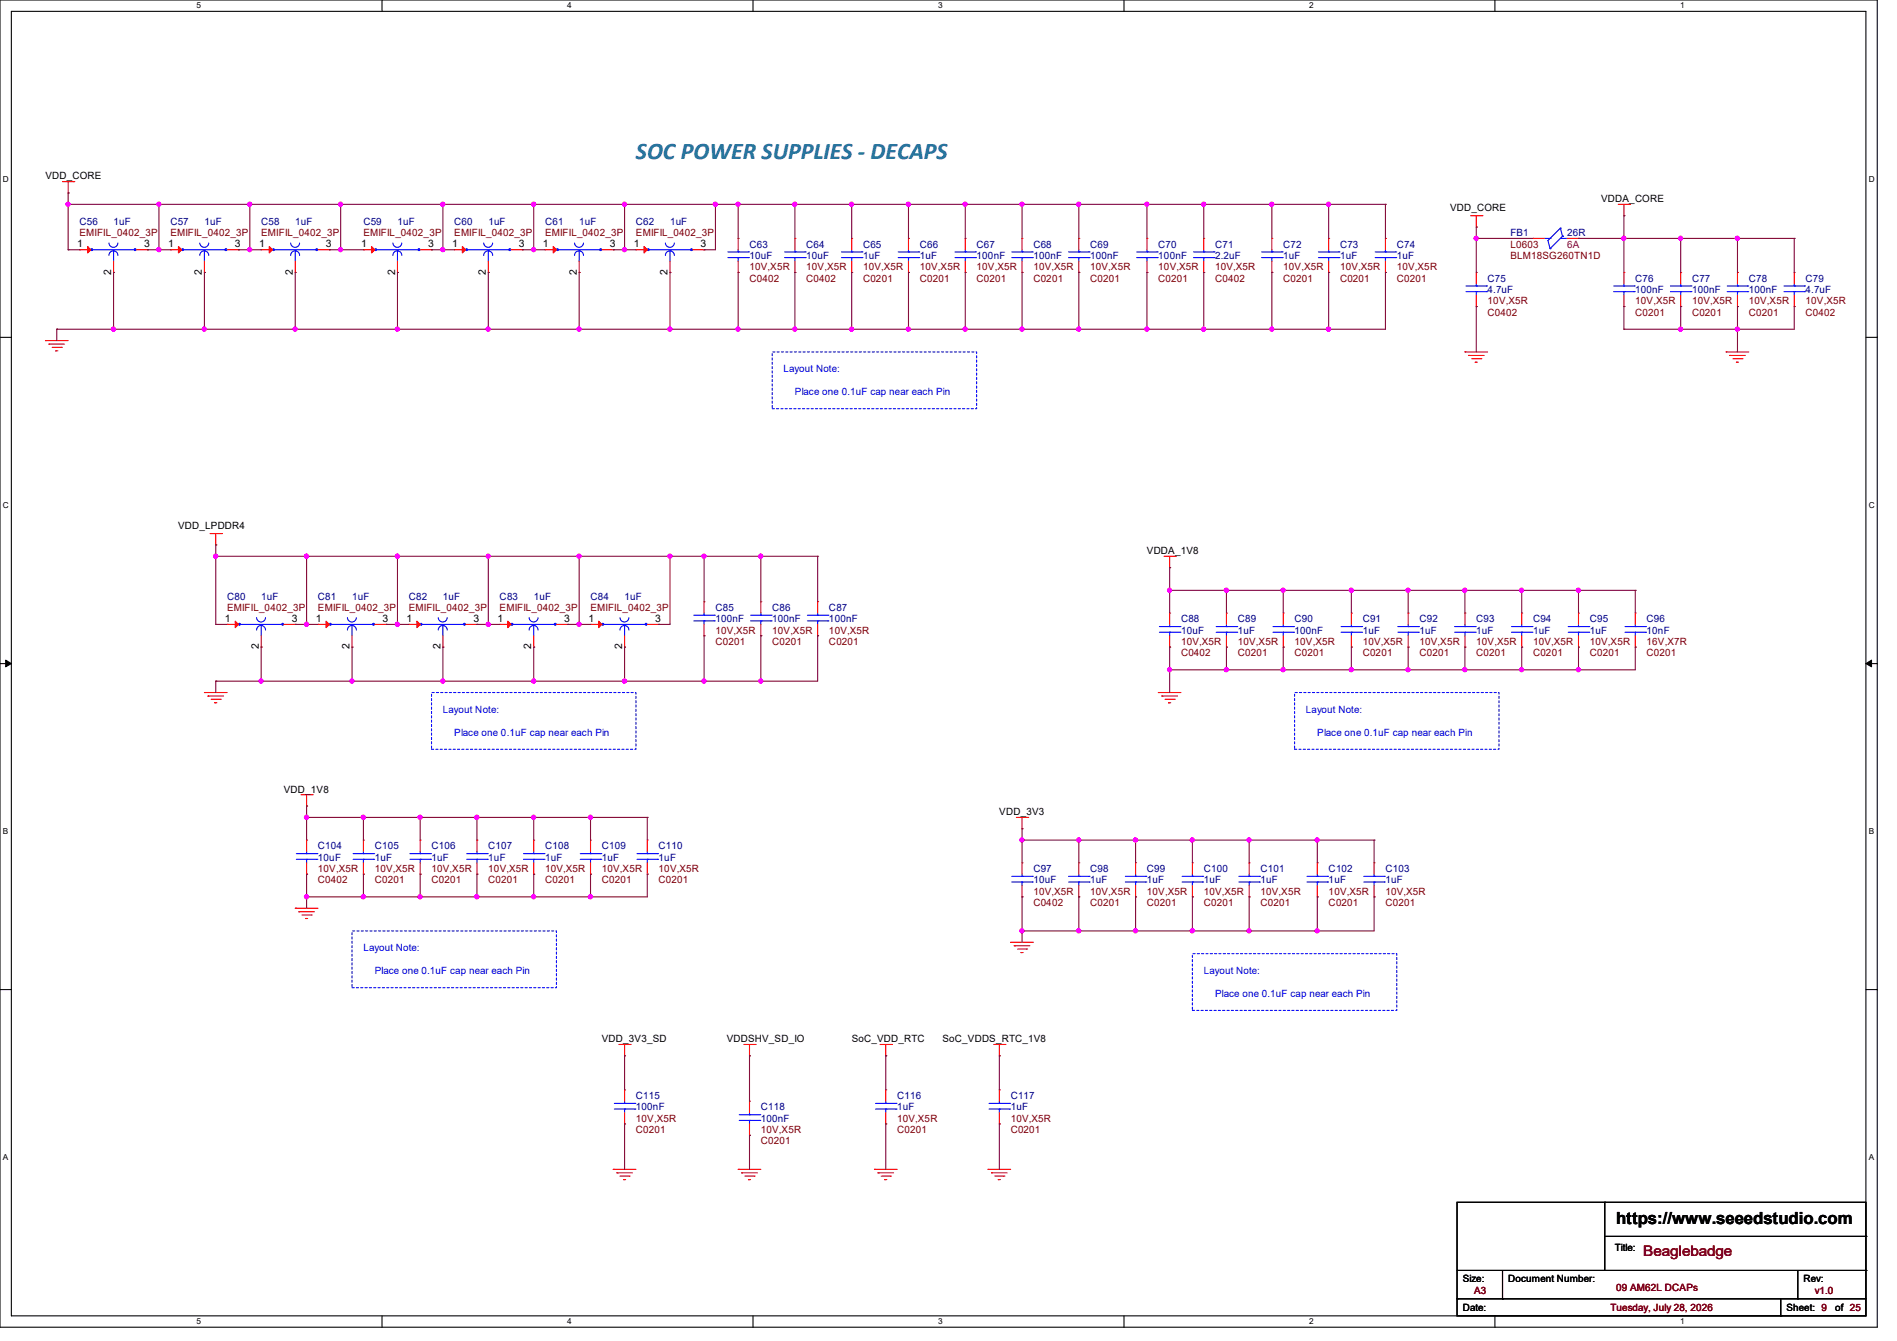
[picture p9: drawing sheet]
<svg xmlns="http://www.w3.org/2000/svg" width="297mm" height="210mm" viewBox="0 0 297 210" stroke-linecap="round" stroke-linejoin="round" font-family="sans-serif">
<path d="M0 0h293.9v207.9h-293.9zM1.8 1.8h290.3v204.3h-290.3z" fill="none" stroke="#000" stroke-width=".17"/>
<g fill="#fff">
<path d="M30.8 .2h.7v1.4h-.7z"/>
<path d="M30.8 206.2h.7v1.4h-.7z"/>
</g>
<path d="M59.8 0v1.8M59.8 206.1v1.8" fill="none" stroke="#000" stroke-width=".17"/>
<g fill="#fff">
<path d="M88.8 .2h.7v1.4h-.7z"/>
<path d="M88.8 206.2h.7v1.4h-.7z"/>
</g>
<path d="M117.9 0v1.8M117.9 206.1v1.8" fill="none" stroke="#000" stroke-width=".17"/>
<g fill="#fff">
<path d="M146.9 .2h.7v1.4h-.7z"/>
<path d="M146.9 206.2h.7v1.4h-.7z"/>
</g>
<path d="M176 0v1.8M176 206.1v1.8" fill="none" stroke="#000" stroke-width=".17"/>
<g fill="#fff">
<path d="M205 .2h.7v1.4h-.7z"/>
<path d="M205 206.2h.7v1.4h-.7z"/>
</g>
<path d="M234.1 0v1.8M234.1 206.1v1.8" fill="none" stroke="#000" stroke-width=".17"/>
<g fill="#fff">
<path d="M263.1 .2h.6v1.4h-.6z"/>
<path d="M263.1 206.2h.6v1.4h-.6z"/>
<path d="M.5 27.3h.9v1.4h-.9z"/>
<path d="M292.6 27.3h.9v1.4h-.9z"/>
<path d="M.5 78.4h.9v1.4h-.9z"/>
<path d="M292.6 78.4h.9v1.4h-.9z"/>
</g>
<path d="M0 52.8h1.8M292.1 52.8h1.8" fill="none" stroke="#000" stroke-width=".17"/>
<g fill="#fff">
<path d="M.5 129.5h.8v1.4h-.8z"/>
<path d="M292.6 129.5h.8v1.4h-.8z"/>
</g>
<path d="M0 103.9h1.8M292.1 103.9h1.8" fill="none" stroke="#000" stroke-width=".17"/>
<path d="M.9 103.4l.9 .5-.9 .5zM292.1 103.9l.9-.5v1z" fill="#000" stroke="#000" stroke-width=".16"/>
<g fill="#fff">
<path d="M.5 180.5h.8v1.4h-.8z"/>
<path d="M292.6 180.5h.8v1.4h-.8z"/>
</g>
<g fill="none" stroke="#000" stroke-width=".17">
<path d="M0 155h1.8M292.1 155h1.8M228.1 188.3h64v17.8h-64zM228.1 199h64M235.2 199v4.4M251.2 188.3h.1M251.2 188.3v10.7M251.2 193.6h40.9M281.5 199v4.4M292.1 199h.1M292.1 193.6h.1M228.1 203.4h.1"/>
<path d="M228.1 203.4h64M235.2 203.4h.1M278.8 206.1h.1M278.8 203.4v2.7M281.5 203.4h.1"/>
</g>
<path d="M120.9 55.1h32v8.9h-32zM67.6 108.5h32v8.8h-32zM202.7 108.5h32v8.8h-32zM55.1 145.8h32v8.9h-32zM186.7 149.4h32v8.8h-32z" fill="none" stroke="#00f" stroke-width=".17" stroke-dasharray=".3 .3"/>
<g fill="none" stroke="#f00" stroke-width=".17">
<path d="M9.8 28.4h1.8M10.7 30.2h.1M10.7 28.4v1.8M11.6 28.4h.1M12.4 39.1h.1M12.4 39.1h1.8M21.3 39.1h1.8M23.1 39.1h.1M26.7 39.1h.1M26.7 39.1h1.7M35.6 39.1h1.7M37.3 39.1h.1"/>
<path d="M40.9 39.1h.1M40.9 39.1h1.8M49.8 39.1h1.8M51.6 39.1h.1M56.9 39.1h.1M56.9 39.1h1.8M65.8 39.1h1.8M67.6 39.1h.1M71.1 39.1h.1M71.1 39.1h1.8M80 39.1h1.8M81.8 39.1h.1"/>
<path d="M85.3 39.1h.1M85.3 39.1h1.8M94.2 39.1h1.8M96 39.1h.1M99.6 39.1h.1M99.6 39.1h1.7M108.5 39.1h1.7M110.2 39.1h.1M115.6 37.3h.1M115.6 37.3v1.8M124.5 37.3h.1M124.5 37.3v1.8"/>
<path d="M133.4 37.3h.1M133.4 37.3v1.8M142.2 37.3h.1M142.2 37.3v1.8M151.1 37.3h.1M151.1 37.3v1.8M160 37.3h.1M160 37.3v1.8M168.9 37.3h.1M168.9 37.3v1.8M179.6 37.3h.1M179.6 37.3v1.8"/>
<path d="M188.5 37.3h.1M188.5 37.3v1.8M199.1 37.3h.1M199.1 37.3v1.8M208 37.3h.1M208 37.3v1.8M216.9 37.3h.1M216.9 37.3v1.8M230.3 33.8h1.7M231.1 35.6h.1M231.1 33.8v1.8M232 33.8h.1"/>
<path d="M240 37.3h.1M240 37.3h1.8M245.4 37.3h1.7M247.1 37.3h.1M253.4 32h1.7M254.3 33.8h.1M254.3 32v1.8M255.1 32h.1M7.1 53.3h.1M7.1 53.3h3.6M7.7 53.9h.1M7.7 53.9h2.4"/>
<path d="M8.2 54.4h1.4M8.7 54.9h.1M8.7 54.9h.4M9.6 54.4h.1M17.8 42.7h.1M17.8 40.9v1.8M32 42.7h.1M32 40.9v1.8M46.2 42.7h.1M46.2 40.9v1.8M62.2 42.7h.1M62.2 40.9v1.8"/>
<path d="M76.5 42.7h.1M76.5 40.9v1.8M90.7 42.7h.1M90.7 40.9v1.8M104.9 42.7h.1M104.9 40.9v1.8M115.6 42.7h.1M115.6 40.9v1.8M124.5 42.7h.1M124.5 40.9v1.8M133.4 42.7h.1M133.4 40.9v1.8"/>
<path d="M142.2 42.7h.1M142.2 40.9v1.8M151.1 42.7h.1M151.1 40.9v1.8M160 42.7h.1M160 40.9v1.8M168.9 42.7h.1M168.9 40.9v1.8M179.6 42.7h.1M179.6 40.9v1.8M188.5 42.7h.1M188.5 40.9v1.8"/>
<path d="M199.1 42.7h.1M199.1 40.9v1.8M208 42.7h.1M208 40.9v1.8M216.9 42.7h.1M216.9 40.9v1.8M229.4 55.1h.1M229.4 55.1h3.5M229.9 55.7h.1M229.9 55.7h2.5M230.4 56.2h1.5M231 56.7h.1"/>
<path d="M231 56.7h.3M231.1 42.7h.1M231.1 48h.1M231.1 42.7v1.7M231.1 46.2v1.8M231.9 56.2h.1M254.3 42.7h.1M254.3 48h.1M254.3 42.7v1.7M254.3 46.2v1.8M263.1 42.7h.1M263.1 48h.1"/>
<path d="M263.1 42.7v1.7M263.1 46.2v1.8M270.3 55.1h.1M270.3 55.1h3.5M270.8 55.7h.1M270.8 55.7h2.5M271.3 56.2h1.5M271.9 56.7h.1M271.9 56.7h.3M272 42.7h.1M272 48h.1M272 42.7v1.7"/>
<path d="M272 46.2v1.8M272.8 56.2h.1M280.9 42.7h.1M280.9 48h.1M280.9 42.7v1.7M280.9 46.2v1.8M32.9 83.6h1.8M33.8 85.3h.1M33.8 83.6v1.7M34.7 83.6h.1M35.6 97.8h.1M35.6 97.8h1.7"/>
<path d="M40.9 99.6v1.7M44.5 97.8h1.7M46.2 97.8h.1M49.8 97.8h.1M49.8 97.8h1.8M55.1 99.6v1.7M58.7 97.8h1.8M60.5 97.8h.1M64 97.8h.1M64 97.8h1.8M69.3 99.6v1.7M72.9 97.8h1.8"/>
<path d="M74.7 97.8h.1M78.2 97.8h.1M78.2 97.8h1.8M83.6 99.6v1.7M87.1 97.8h1.8M88.9 97.8h.1M92.5 97.8h.1M92.5 97.8h1.7M97.8 99.6v1.7M101.3 97.8h1.8M103.1 97.8h.1M110.2 94.2h.1"/>
<path d="M110.2 99.6h.1M110.2 94.2v1.8M110.2 97.8v1.8M119.1 94.2h.1M119.1 99.6h.1M119.1 94.2v1.8M119.1 97.8v1.8M128 94.2h.1M128 99.6h.1M128 94.2v1.8M128 97.8v1.8M182.2 87.1h1.8"/>
<path d="M183.1 88.9h.1M183.1 96h.1M183.1 87.1v1.8M183.1 96v1.8M183.1 99.6v1.7M184 87.1h.1M192 96h.1M192 96v1.8M192 99.6v1.7M200.9 96h.1M200.9 96v1.8M200.9 99.6v1.7"/>
<path d="M211.6 96h.1M211.6 96v1.8M211.6 99.6v1.7M220.5 96h.1M220.5 96v1.8M220.5 99.6v1.7M229.4 96h.1M229.4 96v1.8M229.4 99.6v1.7M238.3 96h.1M238.3 96v1.8M238.3 99.6v1.7"/>
<path d="M247.1 96h.1M247.1 96v1.8M247.1 99.6v1.7M256 96h.1M256 96v1.8M256 99.6v1.7M32 108.5h.1M32 108.5h3.6M32.6 109h.1M32.6 109h2.4M33.1 109.5h1.4M33.6 110.1h.1"/>
<path d="M33.6 110.1h.4M34.5 109.5h.1M40.9 101.3h.1M55.1 101.3h.1M69.3 101.3h.1M83.6 101.3h.1M97.8 101.3h.1M181.4 108.5h.1M181.4 108.5h3.5M181.9 109h.1M181.9 109h2.5M182.4 109.5h1.5"/>
<path d="M183 110.1h.1M183 110.1h.3M183.1 101.3h.1M183.9 109.5h.1M192 101.3h.1M200.9 101.3h.1M211.6 101.3h.1M220.5 101.3h.1M229.4 101.3h.1M238.3 101.3h.1M247.1 101.3h.1M256 101.3h.1"/>
<path d="M47.1 124.5h1.8M48 126.2h.1M48 131.6h.1M48 136.9h.1M48 124.5v1.7M48 131.6v1.8M48 135.1v1.8M48.9 124.5h.1M56.9 131.6h.1M56.9 136.9h.1M56.9 131.6v1.8M56.9 135.1v1.8"/>
<path d="M65.8 131.6h.1M65.8 136.9h.1M65.8 131.6v1.8M65.8 135.1v1.8M74.7 131.6h.1M74.7 136.9h.1M74.7 131.6v1.8M74.7 135.1v1.8M83.6 131.6h.1M83.6 136.9h.1M83.6 131.6v1.8M83.6 135.1v1.8"/>
<path d="M92.5 131.6h.1M92.5 136.9h.1M92.5 131.6v1.8M92.5 135.1v1.8M101.3 131.6h.1M101.3 136.9h.1M101.3 131.6v1.8M101.3 135.1v1.8M159.1 128h1.8M160 129.8h.1M160 135.1h.1M160 128v1.8"/>
<path d="M160 135.1v1.8M160 138.7v1.8M160.9 128h.1M168.9 135.1h.1M168.9 135.1v1.8M168.9 138.7v1.8M177.8 135.1h.1M177.8 135.1v1.8M177.8 138.7v1.8M186.7 135.1h.1M186.7 135.1v1.8M186.7 138.7v1.8"/>
<path d="M195.6 135.1h.1M195.6 135.1v1.8M195.6 138.7v1.8M206.2 135.1h.1M206.2 135.1v1.8M206.2 138.7v1.8M215.1 135.1h.1M215.1 135.1v1.8M215.1 138.7v1.8M46.2 142.2h.1M46.2 142.2h3.6M46.8 142.8h.1"/>
<path d="M46.8 142.8h2.4M47.3 143.3h1.4M47.8 143.8h.1M47.8 143.8h.4M48.7 143.3h.1M158.2 147.6h.1M158.2 147.6h3.6M158.8 148.1h.1M158.8 148.1h2.4M159.3 148.6h1.4M159.9 149.2h.1M159.9 149.2h.3"/>
<path d="M160 140.5h.1M160.7 148.6h.1M168.9 140.5h.1M177.8 140.5h.1M186.7 140.5h.1M195.6 140.5h.1M206.2 140.5h.1M215.1 140.5h.1M96.9 163.6h1.8M97.8 165.4h.1M97.8 170.7h.1M97.8 176h.1"/>
<path d="M97.8 163.6v1.8M97.8 170.7v1.8M97.8 174.2v1.8M98.7 163.6h.1M116.5 163.6h1.7M117.3 165.4h.1M117.3 172.5h.1M117.3 177.8h.1M117.3 163.6v1.8M117.3 172.5v1.7M117.3 176v1.8M118.2 163.6h.1"/>
<path d="M137.8 163.6h1.8M138.7 165.4h.1M138.7 170.7h.1M138.7 176h.1M138.7 163.6v1.8M138.7 170.7v1.8M138.7 174.2v1.8M139.6 163.6h.1M155.6 163.6h1.8M156.5 165.4h.1M156.5 170.7h.1M156.5 176h.1"/>
<path d="M156.5 163.6v1.8M156.5 170.7v1.8M156.5 174.2v1.8M157.4 163.6h.1M96 183.1h.1M96 183.1h3.6M96.6 183.7h.1M96.6 183.7h2.4M97.1 184.2h1.4M97.6 184.7h.1M97.6 184.7h.4M98.5 184.2h.1"/>
<path d="M115.6 183.1h.1M115.6 183.1h3.5M116.1 183.7h.1M116.1 183.7h2.5M116.6 184.2h1.5M117.2 184.7h.1M117.2 184.7h.3M118.1 184.2h.1M136.9 183.1h.1M136.9 183.1h3.6M137.5 183.7h.1M137.5 183.7h2.4"/>
<path d="M138 184.2h1.4M138.5 184.7h.1M138.5 184.7h.4M139.4 184.2h.1M154.7 183.1h.1M154.7 183.1h3.5M155.2 183.7h.1M155.2 183.7h2.5M155.7 184.2h1.5M156.3 184.7h.1M156.3 184.7h.3M157.2 184.2h.1"/>
</g>
<g fill="none" stroke="#00f" stroke-width=".17">
<path d="M14.4 39.1h6.8M17.1 38.1a.7 .7 0 0 0 .7 .6 .7 .7 0 0 0 .7-.6M17.8 39.3h.1M17.8 39.3v1.6M21.2 39.1h.1M28.6 39.1h6.8M31.3 38.1a.7 .7 0 0 0 .7 .6 .7 .7 0 0 0 .7-.6M32 39.3h.1M32 39.3v1.6M35.4 39.1h.1M42.8 39.1h6.8M45.5 38.1a.7 .7 0 0 0 .7 .6 .7 .7 0 0 0 .7-.6"/>
<path d="M46.2 39.3h.1M46.2 39.3v1.6M49.6 39.1h.1M58.8 39.1h6.8M61.5 38.1a.7 .7 0 0 0 .7 .6 .7 .7 0 0 0 .7-.6M62.2 39.3h.1M62.2 39.3v1.6M65.6 39.1h.1M73.1 39.1h6.7M75.7 38.1a.7 .7 0 0 0 .7 .6 .7 .7 0 0 0 .7-.6M76.5 39.3h.1M76.5 39.3v1.6"/>
<path d="M79.8 39.1h.1M87.3 39.1h6.8M90 38.1a.7 .7 0 0 0 .7 .6 .7 .7 0 0 0 .7-.6M90.7 39.3h.1M90.7 39.3v1.6M94.1 39.1h.1M101.5 39.1h6.8M104.2 38.1a.7 .7 0 0 0 .7 .6 .7 .7 0 0 0 .7-.6M104.9 39.3h.1M104.9 39.3v1.6M108.3 39.1h.1M114 39.5h3.2"/>
<path d="M115.6 39.5h.1M115.6 39.1v.4M117.2 39.5h.1M122.9 39.5h3.2M124.5 39.5h.1M124.5 39.1v.4M126.1 39.5h.1M131.7 39.5h3.3M133.4 39.5h.1M133.4 39.1v.4M135 39.5h.1M140.6 39.5h3.2"/>
<path d="M142.2 39.5h.1M142.2 39.1v.4M143.8 39.5h.1M149.5 39.5h3.2M151.1 39.5h.1M151.1 39.1v.4M152.7 39.5h.1M158.4 39.5h3.2M160 39.5h.1M160 39.1v.4M161.6 39.5h.1M167.3 39.5h3.2"/>
<path d="M168.9 39.5h.1M168.9 39.1v.4M170.5 39.5h.1M178 39.5h3.2M179.6 39.5h.1M179.6 39.1v.4M181.2 39.5h.1M186.9 39.5h3.2M188.5 39.5h.1M188.5 39.1v.4M190.1 39.5h.1M197.5 39.5h3.2"/>
<path d="M199.1 39.5h.1M199.1 39.1v.4M200.7 39.5h.1M206.4 39.5h3.2M208 39.5h.1M208 39.1v.4M209.6 39.5h.1M215.3 39.5h3.2M216.9 39.5h.1M216.9 39.1v.4M218.5 39.5h.1M241.8 37.3h.9"/>
<path d="M242.7 38.9h.1M242.7 37.3h.1M244.3 35.7h.1M244.3 37.3h.1M244.3 35.7l-1.9 2 .3 1.2M244.3 37.3h1.1M244.3 35.7l.3 1.3M244.6 37h.1M244.6 37l-1.9 1.9M17.1 40a.7 .7 0 0 1 .7-.7 .7 .7 0 0 1 .7 .7M31.3 40a.7 .7 0 0 1 .7-.7 .7 .7 0 0 1 .7 .7M45.5 40a.7 .7 0 0 1 .7-.7 .7 .7 0 0 1 .7 .7"/>
<path d="M61.5 40a.7 .7 0 0 1 .7-.7 .7 .7 0 0 1 .7 .7M75.7 40a.7 .7 0 0 1 .7-.7 .7 .7 0 0 1 .7 .7M90 40a.7 .7 0 0 1 .7-.7 .7 .7 0 0 1 .7 .7M104.2 40a.7 .7 0 0 1 .7-.7 .7 .7 0 0 1 .7 .7M114 40.3h3.2M115.6 40.3h.1M115.6 40.3v.6M117.2 40.3h.1M122.9 40.3h3.2M124.5 40.3h.1M124.5 40.3v.6M126.1 40.3h.1"/>
<path d="M131.7 40.3h3.3M133.4 40.3h.1M133.4 40.3v.6M135 40.3h.1M140.6 40.3h3.2M142.2 40.3h.1M142.2 40.3v.6M143.8 40.3h.1M149.5 40.3h3.2M151.1 40.3h.1M151.1 40.3v.6M152.7 40.3h.1"/>
<path d="M158.4 40.3h3.2M160 40.3h.1M160 40.3v.6M161.6 40.3h.1M167.3 40.3h3.2M168.9 40.3h.1M168.9 40.3v.6M170.5 40.3h.1M178 40.3h3.2M179.6 40.3h.1M179.6 40.3v.6M181.2 40.3h.1"/>
<path d="M186.9 40.3h3.2M188.5 40.3h.1M188.5 40.3v.6M190.1 40.3h.1M197.5 40.3h3.2M199.1 40.3h.1M199.1 40.3v.6M200.7 40.3h.1M206.4 40.3h3.2M208 40.3h.1M208 40.3v.6M209.6 40.3h.1"/>
<path d="M215.3 40.3h3.2M216.9 40.3h.1M216.9 40.3v.6M218.5 40.3h.1M229.5 44.8h3.2M229.5 45.7h3.2M231.1 45.7h.1M231.1 44.8h.1M231.1 44.4v.4M231.1 45.7v.5M232.7 44.8h.1M232.7 45.7h.1"/>
<path d="M252.6 44.8h3.3M252.6 45.7h3.3M254.3 45.7h.1M254.3 44.8h.1M254.3 44.4v.4M254.3 45.7v.5M255.9 44.8h.1M255.9 45.7h.1M261.5 44.8h3.3M261.5 45.7h3.3M263.1 45.7h.1M263.1 44.8h.1"/>
<path d="M263.1 44.4v.4M263.1 45.7v.5M264.8 44.8h.1M264.8 45.7h.1M270.4 44.8h3.2M270.4 45.7h3.2M272 45.7h.1M272 44.8h.1M272 44.4v.4M272 45.7v.5M273.6 44.8h.1M273.6 45.7h.1"/>
<path d="M279.3 44.8h3.2M279.3 45.7h3.2M280.9 45.7h.1M280.9 44.8h.1M280.9 44.4v.4M280.9 45.7v.5M282.5 44.8h.1M282.5 45.7h.1M37.5 97.8h6.8M40.2 96.7a.7 .7 0 0 0 .7 .7 .7 .7 0 0 0 .7-.7M40.2 98.7a.7 .7 0 0 1 .7-.7 .7 .7 0 0 1 .7 .7M40.9 98h.1"/>
<path d="M40.9 98v1.6M44.3 97.8h.1M51.7 97.8h6.8M54.4 96.7a.7 .7 0 0 0 .7 .7 .7 .7 0 0 0 .7-.7M54.4 98.7a.7 .7 0 0 1 .7-.7 .7 .7 0 0 1 .7 .7M55.1 98h.1M55.1 98v1.6M58.5 97.8h.1M66 97.8h6.7M68.6 96.7a.7 .7 0 0 0 .7 .7 .7 .7 0 0 0 .7-.7M68.6 98.7a.7 .7 0 0 1 .7-.7 .7 .7 0 0 1 .7 .7M69.3 98h.1"/>
<path d="M69.3 98v1.6M72.7 97.8h.1M80.2 97.8h6.8M82.8 96.7a.7 .7 0 0 0 .7 .7 .7 .7 0 0 0 .7-.7M82.8 98.7a.7 .7 0 0 1 .7-.7 .7 .7 0 0 1 .7 .7M83.6 98h.1M83.6 98v1.6M87 97.8h.1M94.4 97.8h6.8M97.1 96.7a.7 .7 0 0 0 .7 .7 .7 .7 0 0 0 .7-.7M97.1 98.7a.7 .7 0 0 1 .7-.7 .7 .7 0 0 1 .7 .7M97.8 98h.1"/>
<path d="M97.8 98v1.6M101.2 97.8h.1M108.6 96.4h3.2M108.6 97.2h3.2M110.2 97.2h.1M110.2 96.4h.1M110.2 96v.4M110.2 97.2v.6M111.8 96.4h.1M111.8 97.2h.1M117.5 96.4h3.2M117.5 97.2h3.2"/>
<path d="M119.1 97.2h.1M119.1 96.4h.1M119.1 96v.4M119.1 97.2v.6M120.7 96.4h.1M120.7 97.2h.1M126.4 96.4h3.2M126.4 97.2h3.2M128 97.2h.1M128 96.4h.1M128 96v.4M128 97.2v.6"/>
<path d="M129.6 96.4h.1M129.6 97.2h.1M181.5 98.1h3.2M181.5 99h3.2M183.1 99h.1M183.1 98.1h.1M183.1 97.8v.3M183.1 99v.6M184.7 98.1h.1M184.7 99h.1M190.4 98.1h3.2M190.4 99h3.2"/>
<path d="M192 99h.1M192 98.1h.1M192 97.8v.3M192 99v.6M193.6 98.1h.1M193.6 99h.1M199.3 98.1h3.2M199.3 99h3.2M200.9 99h.1M200.9 98.1h.1M200.9 97.8v.3M200.9 99v.6"/>
<path d="M202.5 98.1h.1M202.5 99h.1M210 98.1h3.2M210 99h3.2M211.6 99h.1M211.6 98.1h.1M211.6 97.8v.3M211.6 99v.6M213.2 98.1h.1M213.2 99h.1M218.9 98.1h3.2M218.9 99h3.2"/>
<path d="M220.5 99h.1M220.5 98.1h.1M220.5 97.8v.3M220.5 99v.6M222.1 98.1h.1M222.1 99h.1M227.8 98.1h3.2M227.8 99h3.2M229.4 99h.1M229.4 98.1h.1M229.4 97.8v.3M229.4 99v.6"/>
<path d="M231 98.1h.1M231 99h.1M236.6 98.1h3.3M236.6 99h3.3M238.3 99h.1M238.3 98.1h.1M238.3 97.8v.3M238.3 99v.6M239.9 98.1h.1M239.9 99h.1M245.5 98.1h3.3M245.5 99h3.3"/>
<path d="M247.1 99h.1M247.1 98.1h.1M247.1 97.8v.3M247.1 99v.6M248.8 98.1h.1M248.8 99h.1M254.4 98.1h3.2M254.4 99h3.2M256 99h.1M256 98.1h.1M256 97.8v.3M256 99v.6"/>
<path d="M257.6 98.1h.1M257.6 99h.1M46.4 133.7h3.2M46.4 134.6h3.2M48 134.6h.1M48 133.7h.1M48 133.4v.3M48 134.6v.5M49.6 133.7h.1M49.6 134.6h.1M55.3 133.7h3.2M55.3 134.6h3.2"/>
<path d="M56.9 134.6h.1M56.9 133.7h.1M56.9 133.4v.3M56.9 134.6v.5M58.5 133.7h.1M58.5 134.6h.1M64.2 133.7h3.2M64.2 134.6h3.2M65.8 134.6h.1M65.8 133.7h.1M65.8 133.4v.3M65.8 134.6v.5"/>
<path d="M67.4 133.7h.1M67.4 134.6h.1M73.1 133.7h3.2M73.1 134.6h3.2M74.7 134.6h.1M74.7 133.7h.1M74.7 133.4v.3M74.7 134.6v.5M76.3 133.7h.1M76.3 134.6h.1M82 133.7h3.2M82 134.6h3.2"/>
<path d="M83.6 134.6h.1M83.6 133.7h.1M83.6 133.4v.3M83.6 134.6v.5M85.2 133.7h.1M85.2 134.6h.1M90.8 133.7h3.3M90.8 134.6h3.3M92.5 134.6h.1M92.5 133.7h.1M92.5 133.4v.3M92.5 134.6v.5"/>
<path d="M94.1 133.7h.1M94.1 134.6h.1M99.7 133.7h3.3M99.7 134.6h3.3M101.3 134.6h.1M101.3 133.7h.1M101.3 133.4v.3M101.3 134.6v.5M103 133.7h.1M103 134.6h.1M158.4 137.2h3.2M158.4 138.1h3.2"/>
<path d="M160 138.1h.1M160 137.2h.1M160 136.9v.3M160 138.1v.6M161.6 137.2h.1M161.6 138.1h.1M167.3 137.2h3.2M167.3 138.1h3.2M168.9 138.1h.1M168.9 137.2h.1M168.9 136.9v.3M168.9 138.1v.6"/>
<path d="M170.5 137.2h.1M170.5 138.1h.1M176.2 137.2h3.2M176.2 138.1h3.2M177.8 138.1h.1M177.8 137.2h.1M177.8 136.9v.3M177.8 138.1v.6M179.4 137.2h.1M179.4 138.1h.1M185.1 137.2h3.2M185.1 138.1h3.2"/>
<path d="M186.7 138.1h.1M186.7 137.2h.1M186.7 136.9v.3M186.7 138.1v.6M188.3 137.2h.1M188.3 138.1h.1M194 137.2h3.2M194 138.1h3.2M195.6 138.1h.1M195.6 137.2h.1M195.6 136.9v.3M195.6 138.1v.6"/>
<path d="M197.2 137.2h.1M197.2 138.1h.1M204.6 137.2h3.3M204.6 138.1h3.3M206.2 138.1h.1M206.2 137.2h.1M206.2 136.9v.3M206.2 138.1v.6M207.9 137.2h.1M207.9 138.1h.1M213.5 137.2h3.2M213.5 138.1h3.2"/>
<path d="M215.1 138.1h.1M215.1 137.2h.1M215.1 136.9v.3M215.1 138.1v.6M216.7 137.2h.1M216.7 138.1h.1M96.2 172.8h3.2M96.2 173.7h3.2M97.8 173.7h.1M97.8 172.8h.1M97.8 172.5v.3M97.8 173.7v.5"/>
<path d="M99.4 172.8h.1M99.4 173.7h.1M115.7 174.6h3.3M115.7 175.5h3.3M117.3 175.5h.1M117.3 174.6h.1M117.3 174.2v.4M117.3 175.5v.5M119 174.6h.1M119 175.5h.1M137.1 172.8h3.2M137.1 173.7h3.2"/>
<path d="M138.7 173.7h.1M138.7 172.8h.1M138.7 172.5v.3M138.7 173.7v.5M140.3 172.8h.1M140.3 173.7h.1M154.9 172.8h3.2M154.9 173.7h3.2M156.5 173.7h.1M156.5 172.8h.1M156.5 172.5v.3M156.5 173.7v.5"/>
<path d="M158.1 172.8h.1M158.1 173.7h.1"/>
</g>
<g fill="#00f" stroke="#00f" stroke-width=".17">
<circle cx="65.9" cy="97.8" r=".15"/>
<circle cx="72.7" cy="97.8" r=".15"/>
<circle cx="94.4" cy="97.8" r=".15"/>
<circle cx="101.2" cy="97.8" r=".15"/>
<circle cx="51.7" cy="97.8" r=".15"/>
<circle cx="58.5" cy="97.8" r=".15"/>
<circle cx="14.4" cy="39.1" r=".15"/>
<circle cx="21.1" cy="39.1" r=".15"/>
<circle cx="101.5" cy="39.1" r=".15"/>
<circle cx="108.3" cy="39.1" r=".15"/>
<circle cx="87.3" cy="39.1" r=".15"/>
<circle cx="94" cy="39.1" r=".15"/>
<circle cx="80.2" cy="97.8" r=".15"/>
<circle cx="86.9" cy="97.8" r=".15"/>
<circle cx="73" cy="39.1" r=".15"/>
<circle cx="79.8" cy="39.1" r=".15"/>
<circle cx="58.8" cy="39.1" r=".15"/>
<circle cx="65.6" cy="39.1" r=".15"/>
<circle cx="42.8" cy="39.1" r=".15"/>
<circle cx="49.6" cy="39.1" r=".15"/>
<circle cx="28.6" cy="39.1" r=".15"/>
<circle cx="35.4" cy="39.1" r=".15"/>
<circle cx="37.5" cy="97.8" r=".15"/>
<circle cx="44.3" cy="97.8" r=".15"/>
</g>
<g fill="#f00" stroke="#f00" stroke-width=".17">
<path d="M65.3 97.3l.5 .5-.5 .5z"/>
<path d="M93.7 97.3l.5 .5-.5 .5z"/>
<path d="M51.1 97.3l.5 .5-.5 .5z"/>
<path d="M13.7 38.6l.5 .5-.5 .5z"/>
<path d="M100.8 38.6l.5 .5-.5 .5z"/>
<path d="M86.6 38.6l.5 .5-.5 .5z"/>
<path d="M79.5 97.3l.5 .5-.5 .5z"/>
<path d="M72.4 38.6l.5 .5-.5 .5z"/>
<path d="M58.2 38.6l.5 .5-.5 .5z"/>
<path d="M42.2 38.6l.5 .5-.5 .5z"/>
<path d="M27.9 38.6l.5 .5-.5 .5z"/>
<path d="M36.8 97.3l.5 .5-.5 .5z"/>
</g>
<g fill="none" stroke="#7f003f" stroke-width=".17">
<path d="M10.7 30.2h.1M10.7 32h.1M10.7 39.1h.1M10.7 30.2v8.9M10.7 32h206.2M10.7 39.1h1.7M23.1 39.1h.1M23.1 39.1h3.6M24.9 32h.1M24.9 39.1h.1M24.9 32v7.1M37.3 39.1h.1"/>
<path d="M37.3 39.1h3.6M39.1 32h.1M39.1 39.1h.1M39.1 32v7.1M51.6 39.1h.1M51.6 39.1h5.3M53.3 32h.1M53.3 39.1h.1M53.3 32v7.1M67.6 39.1h.1M67.6 39.1h3.5M69.3 32h.1"/>
<path d="M69.3 39.1h.1M69.3 32v7.1M81.8 39.1h.1M81.8 39.1h3.5M83.6 32h.1M83.6 39.1h.1M83.6 32v7.1M96 39.1h.1M96 39.1h3.6M97.8 32h.1M97.8 39.1h.1M97.8 32v7.1"/>
<path d="M110.2 39.1h.1M112 32h.1M112 32v7.1h-1.8M115.6 32h.1M115.6 32v5.3M124.5 32h.1M124.5 32v5.3M133.4 32h.1M133.4 32v5.3M142.2 32h.1M142.2 32v5.3M151.1 32h.1"/>
<path d="M151.1 32v5.3M160 32h.1M160 32v5.3M168.9 32h.1M168.9 32v5.3M179.6 32h.1M179.6 32v5.3M188.5 32h.1M188.5 32v5.3M199.1 32h.1M199.1 32v5.3M208 32h.1"/>
<path d="M208 32v5.3M216.9 32h.1M216.9 32v5.3M231.1 35.6h.1M231.1 37.3h.1M231.1 35.6v7.1M231.1 37.3h8.9M247.1 37.3h.1M247.1 37.3h33.8M254.3 33.8h.1M254.3 37.3h.1M254.3 33.8v8.9"/>
<path d="M263.1 37.3h.1M263.1 37.3v5.4M272 37.3h.1M272 37.3v5.4M280.9 37.3h.1M280.9 37.3v5.4M8.9 51.6h.1M8.9 51.6v1.7M17.8 42.7h.1M17.8 51.6h.1M17.8 42.7v8.9M32 42.7h.1"/>
<path d="M32 51.6h.1M32 42.7v8.9M46.2 42.7h.1M46.2 51.6h.1M46.2 42.7v8.9M62.2 42.7h.1M62.2 51.6h.1M62.2 42.7v8.9M76.5 42.7h.1M76.5 51.6h.1M76.5 42.7v8.9M90.7 42.7h.1"/>
<path d="M90.7 51.6h.1M90.7 42.7v8.9M104.9 42.7h.1M104.9 51.6h.1M104.9 42.7v8.9M115.6 42.7h.1M115.6 51.6h.1M115.6 42.7v8.9M124.5 42.7h.1M124.5 51.6h.1M124.5 42.7v8.9M133.4 42.7h.1"/>
<path d="M133.4 51.6h.1M133.4 42.7v8.9M142.2 42.7h.1M142.2 51.6h.1M142.2 42.7v8.9M151.1 42.7h.1M151.1 51.6h.1M151.1 42.7v8.9M160 42.7h.1M160 51.6h.1M160 42.7v8.9M168.9 42.7h.1"/>
<path d="M168.9 51.6h.1M168.9 42.7v8.9M179.6 42.7h.1M179.6 51.6h.1M179.6 42.7v8.9M188.5 42.7h.1M188.5 51.6h.1M188.5 42.7v8.9M199.1 42.7h.1M199.1 51.6h.1M199.1 42.7v8.9M208 42.7h.1"/>
<path d="M208 51.6h.1M208 42.7v8.9M216.9 42.7h.1M216.9 42.7v8.9h-208M231.1 48h.1M231.1 48v7.1M254.3 48h.1M254.3 51.6h.1M254.3 48v3.6M263.1 48h.1M263.1 48v3.6M272 48h.1"/>
<path d="M272 51.6h.1M272 48v7.1M280.9 48h.1M280.9 48v3.6h-26.6M33.8 85.3h.1M33.8 87.1h.1M33.8 97.8h.1M33.8 85.3v12.5M33.8 87.1h94.2M33.8 97.8h1.8M46.2 97.8h.1M46.2 97.8h3.6"/>
<path d="M48 87.1h.1M48 97.8h.1M48 87.1v10.7M60.5 97.8h.1M60.5 97.8h3.5M62.2 87.1h.1M62.2 97.8h.1M62.2 87.1v10.7M74.7 97.8h.1M74.7 97.8h3.5M76.5 87.1h.1M76.5 97.8h.1"/>
<path d="M76.5 87.1v10.7M88.9 97.8h.1M88.9 97.8h3.6M90.7 87.1h.1M90.7 97.8h.1M90.7 87.1v10.7M103.1 97.8h.1M104.9 87.1h.1M104.9 87.1v10.7h-1.8M110.2 87.1h.1M110.2 99.6h.1M110.2 87.1v7.1"/>
<path d="M110.2 99.6v7.1M119.1 87.1h.1M119.1 99.6h.1M119.1 87.1v7.1M119.1 99.6v7.1M128 87.1h.1M128 99.6h.1M128 87.1v7.1M128 99.6v7.1h-94.2M183.1 88.9h.1M183.1 92.5h.1M183.1 88.9v7.1"/>
<path d="M183.1 92.5h72.9M192 92.5h.1M192 92.5v3.5M200.9 92.5h.1M200.9 92.5v3.5M211.6 92.5h.1M211.6 92.5v3.5M220.5 92.5h.1M220.5 92.5v3.5M229.4 92.5h.1M229.4 92.5v3.5M238.3 92.5h.1"/>
<path d="M238.3 92.5v3.5M247.1 92.5h.1M247.1 92.5v3.5M256 92.5h.1M256 92.5v3.5M33.8 106.7h.1M33.8 106.7v1.8M40.9 101.3h.1M40.9 106.7h.1M40.9 101.3v5.4M55.1 101.3h.1M55.1 106.7h.1"/>
<path d="M55.1 101.3v5.4M69.3 101.3h.1M69.3 106.7h.1M69.3 101.3v5.4M83.6 101.3h.1M83.6 106.7h.1M83.6 101.3v5.4M97.8 101.3h.1M97.8 106.7h.1M97.8 101.3v5.4M110.2 106.7h.1M119.1 106.7h.1"/>
<path d="M183.1 101.3h.1M183.1 104.9h.1M183.1 101.3v7.2M192 101.3h.1M192 104.9h.1M192 101.3v3.6M200.9 101.3h.1M200.9 104.9h.1M200.9 101.3v3.6M211.6 101.3h.1M211.6 104.9h.1M211.6 101.3v3.6"/>
<path d="M220.5 101.3h.1M220.5 104.9h.1M220.5 101.3v3.6M229.4 101.3h.1M229.4 104.9h.1M229.4 101.3v3.6M238.3 101.3h.1M238.3 104.9h.1M238.3 101.3v3.6M247.1 101.3h.1M247.1 104.9h.1M247.1 101.3v3.6"/>
<path d="M256 101.3h.1M256 101.3v3.6h-72.9M48 126.2h.1M48 128h.1M48 136.9h.1M48 126.2v5.4M48 136.9v5.3M48 128h53.3M56.9 128h.1M56.9 136.9h.1M56.9 128v3.6M56.9 136.9v3.6"/>
<path d="M65.8 128h.1M65.8 136.9h.1M65.8 128v3.6M65.8 136.9v3.6M74.7 128h.1M74.7 136.9h.1M74.7 128v3.6M74.7 136.9v3.6M83.6 128h.1M83.6 136.9h.1M83.6 128v3.6M83.6 136.9v3.6"/>
<path d="M92.5 128h.1M92.5 136.9h.1M92.5 128v3.6M92.5 136.9v3.6M101.3 128h.1M101.3 136.9h.1M101.3 128v3.6M101.3 136.9v3.6h-53.3M160 129.8h.1M160 131.6h.1M160 129.8v5.3M160 131.6h55.1"/>
<path d="M168.9 131.6h.1M168.9 131.6v3.5M177.8 131.6h.1M177.8 131.6v3.5M186.7 131.6h.1M186.7 131.6v3.5M195.6 131.6h.1M195.6 131.6v3.5M206.2 131.6h.1M206.2 131.6v3.5M215.1 131.6h.1M215.1 131.6v3.5"/>
<path d="M48 140.5h.1M56.9 140.5h.1M65.8 140.5h.1M74.7 140.5h.1M83.6 140.5h.1M92.5 140.5h.1M160 140.5h.1M160 145.8h.1M160 140.5v7.1M168.9 140.5h.1M168.9 145.8h.1M168.9 140.5v5.3"/>
<path d="M177.8 140.5h.1M177.8 145.8h.1M177.8 140.5v5.3M186.7 140.5h.1M186.7 145.8h.1M186.7 140.5v5.3M195.6 140.5h.1M195.6 145.8h.1M195.6 140.5v5.3M206.2 140.5h.1M206.2 145.8h.1M206.2 140.5v5.3"/>
<path d="M215.1 140.5h.1M215.1 140.5v5.3h-55.1M97.8 165.4h.1M97.8 176h.1M97.8 165.4v5.3M97.8 176v7.1M117.3 165.4h.1M117.3 177.8h.1M117.3 165.4v7.1M117.3 177.8v5.3M138.7 165.4h.1M138.7 176h.1"/>
<path d="M138.7 165.4v5.3M138.7 176v7.1M156.5 165.4h.1M156.5 176h.1M156.5 165.4v5.3M156.5 176v7.1"/>
</g>
<g fill="#f0f" stroke="#f0f" stroke-width=".17">
<circle cx="272" cy="37.3" r=".32"/>
<circle cx="10.6" cy="32" r=".32"/>
<circle cx="39.1" cy="32" r=".32"/>
<circle cx="24.9" cy="32" r=".32"/>
<circle cx="53.3" cy="32" r=".32"/>
<circle cx="83.5" cy="32" r=".32"/>
<circle cx="69.3" cy="32" r=".32"/>
<circle cx="112" cy="32" r=".32"/>
<circle cx="97.8" cy="32" r=".32"/>
<circle cx="115.5" cy="32" r=".32"/>
<circle cx="133.3" cy="32" r=".32"/>
<circle cx="124.4" cy="32" r=".32"/>
<circle cx="151.1" cy="32" r=".32"/>
<circle cx="142.2" cy="32" r=".32"/>
<circle cx="168.9" cy="32" r=".32"/>
<circle cx="160" cy="32" r=".32"/>
<circle cx="188.4" cy="32" r=".32"/>
<circle cx="179.6" cy="32" r=".32"/>
<circle cx="208" cy="32" r=".32"/>
<circle cx="199.1" cy="32" r=".32"/>
<circle cx="231.1" cy="37.3" r=".32"/>
<circle cx="24.9" cy="39.1" r=".32"/>
<circle cx="39.1" cy="39.1" r=".32"/>
<circle cx="53.3" cy="39.1" r=".32"/>
<circle cx="69.3" cy="39.1" r=".32"/>
<circle cx="83.5" cy="39.1" r=".32"/>
<circle cx="97.8" cy="39.1" r=".32"/>
<circle cx="263.1" cy="51.5" r=".32"/>
<circle cx="272" cy="51.5" r=".32"/>
<circle cx="17.8" cy="51.5" r=".32"/>
<circle cx="46.2" cy="51.5" r=".32"/>
<circle cx="32" cy="51.5" r=".32"/>
<circle cx="90.7" cy="51.5" r=".32"/>
<circle cx="115.5" cy="51.5" r=".32"/>
<circle cx="104.9" cy="51.5" r=".32"/>
<circle cx="133.3" cy="51.5" r=".32"/>
<circle cx="124.4" cy="51.5" r=".32"/>
<circle cx="151.1" cy="51.5" r=".32"/>
<circle cx="142.2" cy="51.5" r=".32"/>
<circle cx="168.9" cy="51.5" r=".32"/>
<circle cx="160" cy="51.5" r=".32"/>
<circle cx="188.4" cy="51.5" r=".32"/>
<circle cx="179.6" cy="51.5" r=".32"/>
<circle cx="208" cy="51.5" r=".32"/>
<circle cx="199.1" cy="51.5" r=".32"/>
<circle cx="48" cy="87.1" r=".32"/>
<circle cx="33.8" cy="87.1" r=".32"/>
<circle cx="48" cy="97.8" r=".32"/>
<circle cx="62.2" cy="97.8" r=".32"/>
<circle cx="76.4" cy="87.1" r=".32"/>
<circle cx="62.2" cy="87.1" r=".32"/>
<circle cx="104.9" cy="87.1" r=".32"/>
<circle cx="90.7" cy="97.8" r=".32"/>
<circle cx="90.7" cy="87.1" r=".32"/>
<circle cx="119.1" cy="87.1" r=".32"/>
<circle cx="110.2" cy="87.1" r=".32"/>
<circle cx="192" cy="92.4" r=".32"/>
<circle cx="183.1" cy="92.4" r=".32"/>
<circle cx="211.6" cy="92.4" r=".32"/>
<circle cx="200.9" cy="92.4" r=".32"/>
<circle cx="229.3" cy="92.4" r=".32"/>
<circle cx="220.5" cy="92.4" r=".32"/>
<circle cx="247.1" cy="92.4" r=".32"/>
<circle cx="238.2" cy="92.4" r=".32"/>
<circle cx="76.4" cy="97.8" r=".32"/>
<circle cx="110.2" cy="106.7" r=".32"/>
<circle cx="119.1" cy="106.7" r=".32"/>
<circle cx="55.1" cy="106.7" r=".32"/>
<circle cx="69.3" cy="106.7" r=".32"/>
<circle cx="83.5" cy="106.7" r=".32"/>
<circle cx="97.8" cy="106.7" r=".32"/>
<circle cx="40.9" cy="106.7" r=".32"/>
<circle cx="183.1" cy="104.9" r=".32"/>
<circle cx="192" cy="104.9" r=".32"/>
<circle cx="211.6" cy="104.9" r=".32"/>
<circle cx="200.9" cy="104.9" r=".32"/>
<circle cx="229.3" cy="104.9" r=".32"/>
<circle cx="220.5" cy="104.9" r=".32"/>
<circle cx="247.1" cy="104.9" r=".32"/>
<circle cx="238.2" cy="104.9" r=".32"/>
<circle cx="160" cy="131.6" r=".32"/>
<circle cx="168.9" cy="131.6" r=".32"/>
<circle cx="186.7" cy="131.6" r=".32"/>
<circle cx="177.8" cy="131.6" r=".32"/>
<circle cx="206.2" cy="131.6" r=".32"/>
<circle cx="195.6" cy="131.6" r=".32"/>
<circle cx="48" cy="128" r=".32"/>
<circle cx="56.9" cy="128" r=".32"/>
<circle cx="65.8" cy="128" r=".32"/>
<circle cx="83.5" cy="128" r=".32"/>
<circle cx="74.7" cy="128" r=".32"/>
<circle cx="92.4" cy="128" r=".32"/>
<circle cx="160" cy="145.8" r=".32"/>
<circle cx="168.9" cy="145.8" r=".32"/>
<circle cx="195.6" cy="145.8" r=".32"/>
<circle cx="186.7" cy="145.8" r=".32"/>
<circle cx="177.8" cy="145.8" r=".32"/>
<circle cx="206.2" cy="145.8" r=".32"/>
<circle cx="65.8" cy="140.4" r=".32"/>
<circle cx="56.9" cy="140.4" r=".32"/>
<circle cx="48" cy="140.4" r=".32"/>
<circle cx="83.5" cy="140.4" r=".32"/>
<circle cx="74.7" cy="140.4" r=".32"/>
<circle cx="92.4" cy="140.4" r=".32"/>
<circle cx="76.4" cy="51.5" r=".32"/>
<circle cx="62.2" cy="51.5" r=".32"/>
<circle cx="263.1" cy="37.3" r=".32"/>
<circle cx="254.2" cy="37.3" r=".32"/>
</g>
<text font-size="3.7" fill="#007f7f" x="99.6" y="24.9">SOC POWER SUPPLIES - DECAPS</text>
<text font-size="2.6" x="253" y="191.8">https://www.seeedstudio.com</text>
<text font-size="2.3" fill="#7f0000" x="257.3" y="196.8">Beaglebadge</text>
<g font-size="1.6">
<text x="7.1" y="28.1">VDD_CORE</text>
<text x="227" y="33.1">VDD_CORE</text>
<text x="250.7" y="31.7">VDDA_CORE</text>
<text x="12.1" y="38.7">1</text>
<text x="22.6" y="38.7">3</text>
<text x="26.3" y="38.7">1</text>
<text x="36.8" y="38.7">3</text>
<text x="40.6" y="38.7">1</text>
<text x="51" y="38.7">3</text>
<text x="56.6" y="38.7">1</text>
<text x="67" y="38.7">3</text>
<text x="70.8" y="38.7">1</text>
<text x="81.2" y="38.7">3</text>
<text x="85" y="38.7">1</text>
<text x="95.5" y="38.7">3</text>
<text x="99.2" y="38.7">1</text>
<text x="109.7" y="38.7">3</text>
<text x="17.4" y="43" transform="rotate(-90 17.4 43)">2</text>
<text x="31.6" y="43" transform="rotate(-90 31.6 43)">2</text>
<text x="45.8" y="43" transform="rotate(-90 45.8 43)">2</text>
<text x="61.9" y="43" transform="rotate(-90 61.9 43)">2</text>
<text x="76.1" y="43" transform="rotate(-90 76.1 43)">2</text>
<text x="90.3" y="43" transform="rotate(-90 90.3 43)">2</text>
<text x="104.5" y="43" transform="rotate(-90 104.5 43)">2</text>
<text x="27.9" y="82.9">VDD_LPDDR4</text>
<text x="179.6" y="86.8">VDDA_1V8</text>
<text x="35.2" y="97.4">1</text>
<text x="40.5" y="101.7" transform="rotate(-90 40.5 101.7)">2</text>
<text x="45.7" y="97.4">3</text>
<text x="49.4" y="97.4">1</text>
<text x="54.7" y="101.7" transform="rotate(-90 54.7 101.7)">2</text>
<text x="59.9" y="97.4">3</text>
<text x="63.7" y="97.4">1</text>
<text x="69" y="101.7" transform="rotate(-90 69 101.7)">2</text>
<text x="74.1" y="97.4">3</text>
<text x="77.9" y="97.4">1</text>
<text x="83.2" y="101.7" transform="rotate(-90 83.2 101.7)">2</text>
<text x="88.3" y="97.4">3</text>
<text x="92.1" y="97.4">1</text>
<text x="97.4" y="101.7" transform="rotate(-90 97.4 101.7)">2</text>
<text x="102.6" y="97.4">3</text>
<text x="44.4" y="124.1">VDD_1V8</text>
<text x="156.5" y="127.7">VDD_3V3</text>
<text x="94.2" y="163.2">VDD_3V3_SD</text>
<text x="113.8" y="163.2">VDDSHV_SD_IO</text>
<text x="133.3" y="163.2">SoC_VDD_RTC</text>
<text x="147.6" y="163.2">SoC_VDDS_RTC_1V8</text>
<text x="252.8" y="196">Title:</text>
<text x="229" y="200.7">Size:</text>
<text x="236.1" y="200.7">Document Number:</text>
<text x="282.4" y="200.7">Rev:</text>
<text x="229" y="205.4">Date:</text>
<text x="279.7" y="205.4">Sheet: 9</text>
<text x="287.3" y="205.4">of 25</text>
</g>
<g font-size="1.6" fill="#00007f">
<text x="12.4" y="35.2">C56</text>
<text x="17.8" y="35.2">1uF</text>
<text x="26.7" y="35.2">C57</text>
<text x="32" y="35.2">1uF</text>
<text x="40.9" y="35.2">C58</text>
<text x="46.2" y="35.2">1uF</text>
<text x="56.9" y="35.2">C59</text>
<text x="62.2" y="35.2">1uF</text>
<text x="71.1" y="35.2">C60</text>
<text x="76.5" y="35.2">1uF</text>
<text x="85.3" y="35.2">C61</text>
<text x="90.7" y="35.2">1uF</text>
<text x="99.6" y="35.2">C62</text>
<text x="104.9" y="35.2">1uF</text>
<text x="117.3" y="38.8">C63</text>
<text x="117.3" y="40.6">10uF</text>
<text x="126.2" y="38.8">C64</text>
<text x="126.2" y="40.6">10uF</text>
<text x="135.1" y="38.8">C65</text>
<text x="135.1" y="40.6">1uF</text>
<text x="144" y="38.8">C66</text>
<text x="144" y="40.6">1uF</text>
<text x="152.9" y="38.8">C67</text>
<text x="152.9" y="40.6">100nF</text>
<text x="161.8" y="38.8">C68</text>
<text x="161.8" y="40.6">100nF</text>
<text x="170.7" y="38.8">C69</text>
<text x="170.7" y="40.6">100nF</text>
<text x="181.4" y="38.8">C70</text>
<text x="181.4" y="40.6">100nF</text>
<text x="190.2" y="38.8">C71</text>
<text x="190.2" y="40.6">2.2uF</text>
<text x="200.9" y="38.8">C72</text>
<text x="200.9" y="40.6">1uF</text>
<text x="209.8" y="38.8">C73</text>
<text x="209.8" y="40.6">1uF</text>
<text x="218.7" y="38.8">C74</text>
<text x="218.7" y="40.6">1uF</text>
<text x="236.5" y="37">FB1</text>
<text x="245.4" y="37">26R</text>
<text x="232.9" y="44.1">C75</text>
<text x="232.9" y="45.9">4.7uF</text>
<text x="256" y="44.1">C76</text>
<text x="256" y="45.9">100nF</text>
<text x="264.9" y="44.1">C77</text>
<text x="264.9" y="45.9">100nF</text>
<text x="273.8" y="44.1">C78</text>
<text x="273.8" y="45.9">100nF</text>
<text x="282.7" y="44.1">C79</text>
<text x="282.7" y="45.9">4.7uF</text>
<text x="35.6" y="93.9">C80</text>
<text x="40.9" y="93.9">1uF</text>
<text x="49.8" y="93.9">C81</text>
<text x="55.1" y="93.9">1uF</text>
<text x="64" y="93.9">C82</text>
<text x="69.3" y="93.9">1uF</text>
<text x="78.2" y="93.9">C83</text>
<text x="83.6" y="93.9">1uF</text>
<text x="92.5" y="93.9">C84</text>
<text x="97.8" y="93.9">1uF</text>
<text x="112" y="95.7">C85</text>
<text x="120.9" y="95.7">C86</text>
<text x="129.8" y="95.7">C87</text>
<text x="112" y="97.4">100nF</text>
<text x="120.9" y="97.4">100nF</text>
<text x="129.8" y="97.4">100nF</text>
<text x="184.9" y="97.4">C88</text>
<text x="184.9" y="99.2">10uF</text>
<text x="193.8" y="97.4">C89</text>
<text x="193.8" y="99.2">1uF</text>
<text x="202.7" y="97.4">C90</text>
<text x="202.7" y="99.2">100nF</text>
<text x="213.4" y="97.4">C91</text>
<text x="213.4" y="99.2">1uF</text>
<text x="222.2" y="97.4">C92</text>
<text x="222.2" y="99.2">1uF</text>
<text x="231.1" y="97.4">C93</text>
<text x="231.1" y="99.2">1uF</text>
<text x="240" y="97.4">C94</text>
<text x="240" y="99.2">1uF</text>
<text x="248.9" y="97.4">C95</text>
<text x="248.9" y="99.2">1uF</text>
<text x="257.8" y="97.4">C96</text>
<text x="257.8" y="99.2">10nF</text>
<text x="49.8" y="133">C104</text>
<text x="49.8" y="134.8">10uF</text>
<text x="58.7" y="133">C105</text>
<text x="58.7" y="134.8">1uF</text>
<text x="67.6" y="133">C106</text>
<text x="67.6" y="134.8">1uF</text>
<text x="76.5" y="133">C107</text>
<text x="76.5" y="134.8">1uF</text>
<text x="85.3" y="133">C108</text>
<text x="85.3" y="134.8">1uF</text>
<text x="94.2" y="133">C109</text>
<text x="94.2" y="134.8">1uF</text>
<text x="103.1" y="133">C110</text>
<text x="103.1" y="134.8">1uF</text>
<text x="161.8" y="136.6">C97</text>
<text x="170.7" y="136.6">C98</text>
<text x="179.6" y="136.6">C99</text>
<text x="188.5" y="136.6">C100</text>
<text x="197.4" y="136.6">C101</text>
<text x="208" y="136.6">C102</text>
<text x="216.9" y="136.6">C103</text>
<text x="161.8" y="138.3">10uF</text>
<text x="170.7" y="138.3">1uF</text>
<text x="179.6" y="138.3">1uF</text>
<text x="188.5" y="138.3">1uF</text>
<text x="197.4" y="138.3">1uF</text>
<text x="208" y="138.3">1uF</text>
<text x="216.9" y="138.3">1uF</text>
<text x="99.6" y="172.1">C115</text>
<text x="99.6" y="173.9">100nF</text>
<text x="119.1" y="173.9">C118</text>
<text x="140.5" y="172.1">C116</text>
<text x="140.5" y="173.9">1uF</text>
<text x="158.2" y="172.1">C117</text>
<text x="158.2" y="173.9">1uF</text>
<text x="119.1" y="175.7">100nF</text>
</g>
<g font-size="1.6" fill="#7f0000">
<text x="12.4" y="37">EMIFIL_0402_3P</text>
<text x="26.7" y="37">EMIFIL_0402_3P</text>
<text x="40.9" y="37">EMIFIL_0402_3P</text>
<text x="56.9" y="37">EMIFIL_0402_3P</text>
<text x="71.1" y="37">EMIFIL_0402_3P</text>
<text x="85.3" y="37">EMIFIL_0402_3P</text>
<text x="99.6" y="37">EMIFIL_0402_3P</text>
<text x="236.5" y="38.8">L0603</text>
<text x="236.5" y="40.6">BLM18SG260TN1D</text>
<text x="117.3" y="44.1">C0402</text>
<text x="117.3" y="42.3">10V,X5R</text>
<text x="126.2" y="44.1">C0402</text>
<text x="126.2" y="42.3">10V,X5R</text>
<text x="135.1" y="44.1">C0201</text>
<text x="135.1" y="42.3">10V,X5R</text>
<text x="144" y="44.1">C0201</text>
<text x="144" y="42.3">10V,X5R</text>
<text x="152.9" y="44.1">C0201</text>
<text x="152.9" y="42.3">10V,X5R</text>
<text x="161.8" y="44.1">C0201</text>
<text x="161.8" y="42.3">10V,X5R</text>
<text x="170.7" y="44.1">C0201</text>
<text x="170.7" y="42.3">10V,X5R</text>
<text x="181.4" y="44.1">C0201</text>
<text x="181.4" y="42.3">10V,X5R</text>
<text x="190.2" y="44.1">C0402</text>
<text x="190.2" y="42.3">10V,X5R</text>
<text x="200.9" y="44.1">C0201</text>
<text x="200.9" y="42.3">10V,X5R</text>
<text x="209.8" y="44.1">C0201</text>
<text x="209.8" y="42.3">10V,X5R</text>
<text x="218.7" y="44.1">C0201</text>
<text x="218.7" y="42.3">10V,X5R</text>
<text x="232.9" y="47.7">10V,X5R</text>
<text x="256" y="47.7">10V,X5R</text>
<text x="264.9" y="47.7">10V,X5R</text>
<text x="273.8" y="47.7">10V,X5R</text>
<text x="282.7" y="47.7">10V,X5R</text>
<text x="232.9" y="49.4">C0402</text>
<text x="256" y="49.4">C0201</text>
<text x="264.9" y="49.4">C0201</text>
<text x="273.8" y="49.4">C0201</text>
<text x="282.7" y="49.4">C0402</text>
<text x="35.6" y="95.7">EMIFIL_0402_3P</text>
<text x="49.8" y="95.7">EMIFIL_0402_3P</text>
<text x="64" y="95.7">EMIFIL_0402_3P</text>
<text x="78.2" y="95.7">EMIFIL_0402_3P</text>
<text x="92.5" y="95.7">EMIFIL_0402_3P</text>
<text x="112" y="101">C0201</text>
<text x="112" y="99.2">10V,X5R</text>
<text x="120.9" y="101">C0201</text>
<text x="120.9" y="99.2">10V,X5R</text>
<text x="129.8" y="101">C0201</text>
<text x="129.8" y="99.2">10V,X5R</text>
<text x="184.9" y="101">10V,X5R</text>
<text x="193.8" y="101">10V,X5R</text>
<text x="202.7" y="101">10V,X5R</text>
<text x="213.4" y="101">10V,X5R</text>
<text x="222.2" y="101">10V,X5R</text>
<text x="231.1" y="101">10V,X5R</text>
<text x="240" y="101">10V,X5R</text>
<text x="248.9" y="101">10V,X5R</text>
<text x="257.8" y="101">16V,X7R</text>
<text x="184.9" y="102.8">C0402</text>
<text x="193.8" y="102.8">C0201</text>
<text x="202.7" y="102.8">C0201</text>
<text x="213.4" y="102.8">C0201</text>
<text x="222.2" y="102.8">C0201</text>
<text x="231.1" y="102.8">C0201</text>
<text x="240" y="102.8">C0201</text>
<text x="248.9" y="102.8">C0201</text>
<text x="257.8" y="102.8">C0201</text>
<text x="49.8" y="136.6">10V,X5R</text>
<text x="58.7" y="136.6">10V,X5R</text>
<text x="67.6" y="136.6">10V,X5R</text>
<text x="76.5" y="136.6">10V,X5R</text>
<text x="85.3" y="136.6">10V,X5R</text>
<text x="94.2" y="136.6">10V,X5R</text>
<text x="103.1" y="136.6">10V,X5R</text>
<text x="49.8" y="138.3">C0402</text>
<text x="58.7" y="138.3">C0201</text>
<text x="67.6" y="138.3">C0201</text>
<text x="76.5" y="138.3">C0201</text>
<text x="85.3" y="138.3">C0201</text>
<text x="94.2" y="138.3">C0201</text>
<text x="103.1" y="138.3">C0201</text>
<text x="161.8" y="141.9">C0402</text>
<text x="161.8" y="140.1">10V,X5R</text>
<text x="170.7" y="141.9">C0201</text>
<text x="170.7" y="140.1">10V,X5R</text>
<text x="179.6" y="141.9">C0201</text>
<text x="179.6" y="140.1">10V,X5R</text>
<text x="188.5" y="141.9">C0201</text>
<text x="188.5" y="140.1">10V,X5R</text>
<text x="197.4" y="141.9">C0201</text>
<text x="197.4" y="140.1">10V,X5R</text>
<text x="208" y="141.9">C0201</text>
<text x="208" y="140.1">10V,X5R</text>
<text x="216.9" y="141.9">C0201</text>
<text x="216.9" y="140.1">10V,X5R</text>
<text x="99.6" y="177.5">C0201</text>
<text x="99.6" y="175.7">10V,X5R</text>
<text x="119.1" y="179.2">C0201</text>
<text x="119.1" y="177.5">10V,X5R</text>
<text x="140.5" y="177.5">C0201</text>
<text x="140.5" y="175.7">10V,X5R</text>
<text x="158.2" y="177.5">C0201</text>
<text x="158.2" y="175.7">10V,X5R</text>
<text x="230.8" y="202.7">A3</text>
<text x="253" y="202.2">09 AM62L DCAPs</text>
<text x="284.1" y="202.7">v1.0</text>
<text x="252.1" y="205.4">Tuesday, July 28, 2026</text>
</g>
<text font-size="1.6" fill="#7f003f" x="245.4" y="38.8">6A</text>
<g font-size="1.6" fill="#00f">
<text x="122.7" y="58.3">Layout Note:</text>
<text x="124.5" y="61.9">Place one 0.1uF cap near each Pin</text>
<text x="69.3" y="111.7">Layout Note:</text>
<text x="204.5" y="111.7">Layout Note:</text>
<text x="71.1" y="115.2">Place one 0.1uF cap near each Pin</text>
<text x="206.2" y="115.2">Place one 0.1uF cap near each Pin</text>
<text x="56.9" y="149">Layout Note:</text>
<text x="58.7" y="152.6">Place one 0.1uF cap near each Pin</text>
<text x="188.5" y="152.6">Layout Note:</text>
<text x="190.2" y="156.1">Place one 0.1uF cap near each Pin</text>
</g>
<g font-size="1.3">
<text x="30.8" y="1.3">5</text>
<text x="88.8" y="1.3">4</text>
<text x="146.9" y="1.3">3</text>
<text x="205" y="1.3">2</text>
<text x="263.1" y="1.3">1</text>
<text x=".5" y="28.4">D</text>
<text x="292.6" y="28.4">D</text>
<text x=".5" y="79.5">C</text>
<text x="292.6" y="79.5">C</text>
<text x=".5" y="130.6">B</text>
<text x="292.6" y="130.6">B</text>
<text x=".5" y="181.7">A</text>
<text x="292.6" y="181.7">A</text>
<text x="30.8" y="207.4">5</text>
<text x="88.8" y="207.4">4</text>
<text x="146.9" y="207.4">3</text>
<text x="205" y="207.4">2</text>
<text x="263.1" y="207.4">1</text>
</g>
</svg>
